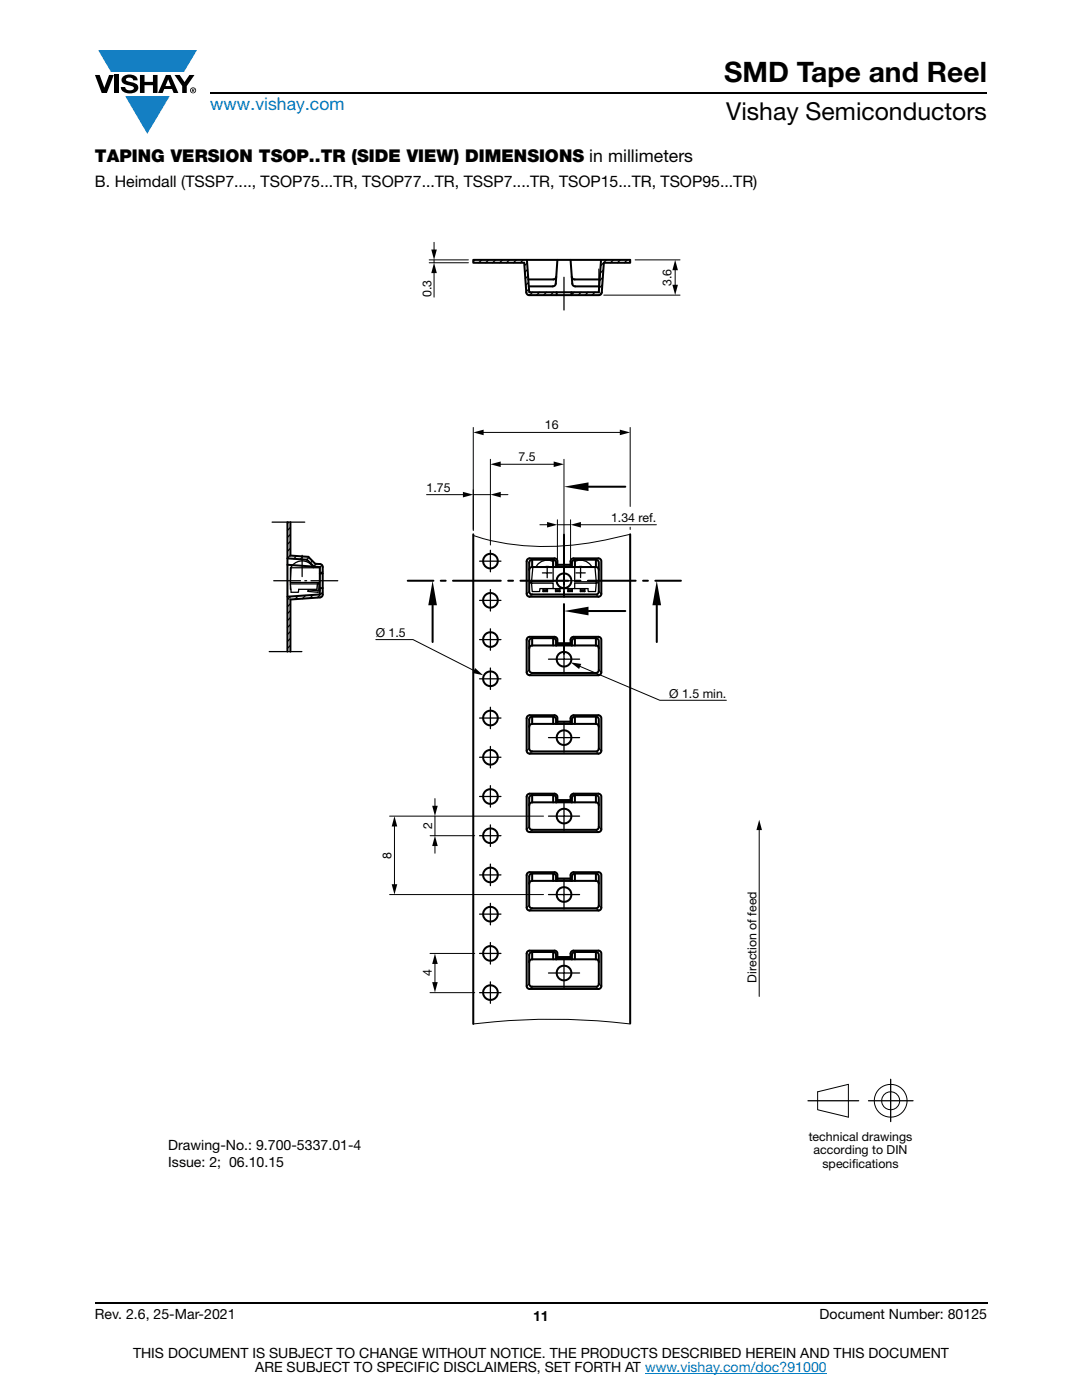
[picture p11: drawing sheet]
<svg xmlns="http://www.w3.org/2000/svg" width="216mm" height="279mm" viewBox="0 0 216 279" stroke-linecap="round" stroke-linejoin="round" font-family="sans-serif">
<g fill="#147fc3">
<path d="M19.6 10h19.7l-2.6 4.3h-1.1h-13.5z"/>
<path d="M25 19.2h8.9l-4.5 7.5z"/>
</g>
<g fill="#000">
<path d="M18.9 15h1l.9 2.5 1-2.5h.9l-1.4 3.6h-1zM22.9 15h.9v3.6h-.9zM24.6 15.3a2.1 2.1 0 0 1 2.8 .3l.1 .4h-.9a.79 .79 0 0 0-.7-.5 .79 .79 0 0 0-.8 .4l.3 .3 1 .2a1.08 1.08 0 0 1 1.2 1 1.08 1.08 0 0 1-1.1 1.2 1.73 1.73 0 0 1-2.4-1.2h.9a.96 .96 0 0 0 .8 .6 .96 .96 0 0 0 .9-.4 1.31 1.31 0 0 0-1.2-.6 1.03 1.03 0 0 1-1.1-.6 1.03 1.03 0 0 1 .2-1.1zM27.9 15h.9v1.3h1.7v-1.3h.9v3.6h-.9v-1.6h-1.7v1.6h-.9zM34.8 15h1.1l.9 1.4 1-1.4h1l-1.5 2.2v1.4h-.9v-1.4zM86.6 52.4l.6 2.1h-1.1zM86.1 49.8h1.1l-.6 2.1zM134.7 51.9l.6 2h-1.1zM134.2 56.8h1.1l-.6 2.1zM92.4 98.2l2 .5-2 .6zM94.4 86.3l2.1-.6v1.2zM97.8 92.7l2.1-.6v1.1z"/>
<path d="M97.9 98.7l2-.5v1.1zM110.5 92.1l2 .6-2 .5zM123.7 85.7l2 .6-2 .6zM109.2 104.2l2 .5-2 .6zM113.9 104.7l2-.5v1.1zM94.8 133.3l1.6 1.5-2.1-.5zM113.9 132.2l2.1 .3-.4 1zM78.2 176.5h1.1l-.6 2zM78.7 162.9l.6 2h-1.1zM86.8 166.8l.5 2h-1.1zM86.2 160.8h1.1l-.5 2.1zM151.5 163.6l.5 2.1h-1.1z"/>
<path d="M86.2 196h1.1l-.5 2.1zM86.8 190.3l.5 2.1h-1.1z"/>
<path d="M33.6 15.9l.5 1.3h-1.1zM33.1 15l-1.6 3.6h1l.3-.8h1.5l.3 .8h1l-1.6-3.6z"/>
<path d="M38.4 17.8h.2v.2h-.2zM38.3 17.7v.7h.1v-.3l.4 .3-.2-.3 .2-.2-.1-.2z"/>
<path d="M38.1 18a.46 .46 0 0 1 .9 0 .46 .46 0 0 1-.9 0zM37.9 18a.6 .6 0 0 0 1.2 0 .6 .6 0 0 0-1.2 0z"/>
</g>
<path d="M42 18.6h155M18.9 260h178.1" fill="none" stroke="#000" stroke-width=".36"/>
<path d="M128.7 274h36.3" fill="none" stroke="#007ec4" stroke-width=".2"/>
<g fill="none" stroke="#000" stroke-width=".4">
<path d="M94.4 51.9h31.3v.5h-5.2l-.4 6-.1 .3-.3 .2h-14.1l-.3-.1-.3-.4-.4-6h-10.2zM105.1 51.9l.5 6.4h13.9l.4-6.4M111 55.2l-.3 .5-.3 .1h-5M111.1 58.3v.6M111.2 51.9l-.3 4.7-.3 .4-.3 .2h-4.8M113.8 51.9l.4 4.7M114 58.3v.6M114.1 55.2l.2 .5 .4 .1h5M114.2 56.6l.1 .3 .5 .3h4.8M117.4 97.1h7.4M57.4 111.4l3.9 .3 1.3 1.4M57.4 112.7l6.4 .5v5.4l-6.4 .5"/>
<path d="M57.4 104.2v25.8M58 104.2l-.1 6.7 3.6 .2 1.4 1.4 1.1 .1 .3 .2 .1 5.8-.1 .4-.4 .2-5.9 .4v10.5M63.8 117.4h.6M63.8 114.4h.6M81.4 115.9h5.1M87.9 115.9h1M90.4 115.9h9.5M94.4 106.6v97.8M101.4 115.9h1M103.8 115.9h9.6M106.2 113.2l-.5 .2-.1 .3M106.2 113.2h12.7"/>
<path d="M106.2 111.7h4.2M106.2 111.7v1.5M110.4 111.7v1.5M110.4 111.7l.3 .1 .2 .3 .1 1.1 2.9-.1M111.2 112.7h2.7M111.2 113.1v-1.3l-.4-.3-5.1-.1-.5 .3-.1 .3v6.5l.1 .3 .5 .3h13.7l.5-.3 .1-.3v-6.5l-.2-.5-.4-.1-5.1 .1-.4 .3v1.3M112.5 106.7v10M112.5 118.1v1M114.7 111.7h4.2M114.7 111.7l-.3 .1-.2 .3-.1 1.1-.2-.1M114.7 111.7v1.5M114.9 115.9h.9"/>
<path d="M117.3 115.9h9.5M118.9 113.2l.3 .1 .3 .4M118.9 111.7v1.5M118.9 111.7l.3 .1 .3 .5v5.8l-.3 .4-.3 .1h-12.9l-.3-.2-.1-.3v-5.8l.2-.5 .4-.1M125.7 106.6v97.6M128.3 115.9h1M130.8 115.9h5.1M86.3 120.8v7.3M106.2 128.8l-.5 .3-.1 .3M106.2 128.8h12.7M106.2 127.4l-.5 .2-.1 .4v5.7l.1 .4 .5 .2h12.9l.3-.2 .1-.4v-5.7l-.1-.4-.5-.2M106.2 127.4h4.2"/>
<path d="M106.2 127.4v1.4M110.4 127.4v1.4M110.4 127.4l.3 .1 .2 .3 .1 1 2.9-.1M111.2 128.4h2.7M111.2 128.7v-1.2l-.4-.4h-5.1l-.4 .1-.2 .5v6.5l.1 .3 .5 .3h13.7l.5-.3 .1-.3v-6.5l-.2-.5-.4-.1h-5.1l-.4 .4v1.2M112.5 120.6v9.9M114.7 127.4h4.2M114.7 127.4l-.3 .1-.2 .3-.1 1-.2-.1M114.7 127.4v1.4M117.4 121.9h7.4M118.9 128.8l.5 .3 .1 .3M118.9 127.4v1.4"/>
<path d="M131 120.8v7.3M106.2 144.5l-.4 .1-.2 .5M106.2 144.5h12.7M106.2 158.7l-.5 .2-.1 .4v5.7l.1 .4 .5 .2h12.7l.3-.1 .3-.5v-5.7l-.1-.4-.5-.2M106.2 143l-.5 .3-.1 .3v5.8l.2 .5 .4 .1h12.7l.3-.1 .3-.5v-5.8l-.1-.3-.5-.3M106.2 158.7h4.2M106.2 143h4.2M106.2 143v1.5M106.2 158.7v1.4M110.4 143v1.5M110.4 158.7v1.4M110.4 158.7l.3 .1 .2 .3 .1 1h2.9"/>
<path d="M110.4 143l.3 .1 .2 .3 .1 1.1 2.9-.1M111.2 159.7h2.7M111.2 144h2.7M111.2 144.4v-1.2l-.4-.4-5.1-.1-.5 .3-.1 .3v6.5l.1 .4 .5 .2h13.7l.4-.1 .2-.5v-6.5l-.1-.3-.5-.3-5.1 .1-.4 .4v1.2M114.7 158.7h4.2M114.7 143h4.2M114.7 158.7l-.5 .2-.1 1.2h-.2M114.7 143l-.5 .3-.1 1.2-.2-.1M114.7 143v1.5M114.7 158.7v1.4M118.9 144.5l.3 .1 .3 .5M118.9 143v1.5"/>
<path d="M118.9 158.7v1.4M106.2 160.1l-.5 .3-.1 .3M106.2 175.8l-.5 .2-.1 .4M106.2 160.1h12.7M106.2 175.8h12.7M106.2 174.3h4.2M106.2 174.3v1.5M110.4 174.3v1.5M110.4 174.3l.3 .1 .2 .3 .1 1.1 2.9-.1M111.2 175.3h2.7M111.2 160.1v-1.3l-.4-.4h-5.1l-.5 .2-.1 .4v6.5l.1 .3 .5 .3h13.7l.5-.3 .1-.3v-6.5l-.2-.5-.4-.1h-5.1l-.4 .4v1.3M111.2 175.7v-1.2l-.4-.4h-5.1l-.5 .2-.1 .3v6.5l.1 .4 .5 .2h13.7l.5-.2 .1-.4v-6.5l-.2-.4-.4-.1h-5.1l-.4 .4v1.2"/>
<path d="M114.7 174.3h4.2M114.7 174.3l-.3 .1-.2 .3-.1 1.1-.2-.1M114.7 174.3v1.5M118.9 160.1l.5 .3 .1 .3M118.9 175.8l.5 .2 .1 .4M118.9 174.3v1.5M118.9 174.3l.5 .3 .1 .3v5.8l-.3 .5-.3 .1-12.9-.1-.3-.2-.1-.3v-5.8l.1-.3 .5-.3M106.2 191.4l-.5 .3-.1 .3M106.2 191.4h12.7M106.2 190l-.4 .1-.2 .5M106.2 190h4.2M106.2 190v1.4"/>
<path d="M110.4 190v1.4M110.4 190l.3 .1 .2 .3 .1 1h2.9M111.2 191h2.7M111.2 191.4v-1.3l-.4-.4h-5.1l-.5 .3-.1 .3v6.5l.1 .3 .5 .3h13.7l.5-.3 .1-.3v-6.5l-.2-.5-.4-.1h-5.1l-.4 .4v1.3M114.7 190h4.2M114.7 190l-.3 .1-.2 .3-.1 1h-.2M114.7 190v1.4M118.9 191.4l.5 .3 .1 .3M118.9 190v1.4M118.9 190l.3 .1 .3 .5v5.7l-.3 .5-.3 .1h-12.9l-.3-.2-.1-.4v-5.7"/>
<circle cx="97.9" cy="119.8" r="1.47"/>
<circle cx="97.9" cy="112" r="1.47"/>
<circle cx="112.5" cy="115.9" r="1.47"/>
<circle cx="97.9" cy="127.6" r="1.47"/>
<circle cx="97.9" cy="135.5" r="1.47"/>
<circle cx="112.5" cy="131.6" r="1.47"/>
<circle cx="97.9" cy="143.3" r="1.47"/>
<circle cx="97.9" cy="151.1" r="1.47"/>
<circle cx="97.9" cy="159" r="1.47"/>
<circle cx="112.5" cy="147.2" r="1.47"/>
<circle cx="97.9" cy="166.8" r="1.47"/>
<circle cx="97.9" cy="174.6" r="1.47"/>
<circle cx="112.5" cy="178.5" r="1.47"/>
<circle cx="112.5" cy="162.9" r="1.47"/>
<circle cx="97.9" cy="182.4" r="1.47"/>
<circle cx="97.9" cy="198.1" r="1.47"/>
<circle cx="97.9" cy="190.3" r="1.47"/>
<circle cx="112.5" cy="194.2" r="1.47"/>
</g>
<g fill="none" stroke="#000" stroke-width=".2">
<path d="M85.6 51.9h7.9M85.6 52.4h7.9M86.6 48.4v1.8M86.6 51.9v.5M86.6 54.1v5.2M119.5 53.7v4.6M120.5 58.9h15.2M126.7 51.9h9M134.7 53.6v3.6M85.1 98.7h7.6M94.4 85.3v20.6M94.4 98.7h3.5"/>
<path d="M96.1 86.3h28M97.9 91.7v17.1M99.5 92.7h11.4M99.5 98.7h1.9M112.5 91.7v20M125.7 85.3v15.8M62.2 113.2h1.6M105.6 118.1l-.5 .4M106.2 118.6l-.5 .5M107.7 104.7h1.8M111.2 103.7v7.9M111.2 104.7h2.7"/>
<path d="M113.9 103.7v7.9M115.5 104.7h15.5M118.9 118.6l.5 .5M119.5 118.1l.5 .4M125.7 106.6a60.8 60.8 0 0 1-22.9 2.1l-1.6-.2a38.3 38.3 0 0 1-6.8-1.6M125.7 105.2v.5M75 127.6h7.4l12.5 6.4M105.6 133.7l-.5 .5M106.2 134.3l-.5 .5M115.4 132.9l16.3 6.9h13.2M118.9 134.3l.5 .5M119.5 133.7l.5 .5"/>
<path d="M86.8 159.4v1.8M105.6 149.4l-.5 .4M106.2 150l-.5 .4M118.9 150l.5 .4M119.5 149.4l.5 .4M77.7 178.5h30.8M77.7 162.9h30.8M78.7 164.6v12.2M85.8 166.8h8.9M86.8 162.9v3.9M86.8 168.5v1.8M105.6 165l-.5 .5"/>
<path d="M106.2 165.6l-.5 .5M118.9 165.6l.5 .5M119.5 165l.5 .5M151.5 165.3v33.6M85.8 198.1h8.9M85.8 190.3h8.9M86.8 192v4.4M105.6 180.7l-.5 .4M105.6 196.3l-.5 .5M106.2 181.3l-.5 .4M106.2 196.9l-.5 .5M118.9 181.3l.5 .4"/>
<path d="M118.9 196.9l.5 .5M119.5 180.7l.5 .4M119.5 196.3l.5 .5M94.4 204.4a130.7 130.7 0 0 1 31.3 0M163.1 217.9l6.2-1.5v6.6l-6.2-1.5z"/>
<circle cx="177.7" cy="219.7" r="3.3"/>
<circle cx="177.7" cy="219.7" r="1.8"/>
</g>
<path d="M112.5 97.1l4.9-.8v1.7zM86.3 115.9l.9 4.9h-1.7zM131 115.9l.9 4.9h-1.7zM112.5 121.9l4.9-.8v1.7z" fill="#000"/>
<g fill="none" stroke="#000" stroke-width=".25">
<path d="M94.7 51.9l-.3 .3M96.1 51.9l-.6 .5M97.5 51.9l-.6 .5M98.9 51.9l-.6 .5M100.3 51.9l-.6 .5M101.6 51.9l-.5 .5M103 51.9l-.5 .5M104.4 51.9l-.6 .5M105.2 52.5l-.6 .5M105.3 53.8l-.6 .5M105.4 55.1l-.6 .5M105.5 56.4l-.6 .5"/>
<path d="M105.6 57.7l-.6 .5M106.3 58.3l-.6 .6M107.7 58.3l-.6 .6M109 58.3l-.5 .6M110.4 58.3l-.6 .6M112.5 55.3v6.6M114.6 58.3l-.6 .6M116 58.3l-.6 .6M117.3 58.3l-.6 .6M118.7 58.3l-.6 .6M120.1 58.4l-.6 .5M120.2 56.9l-.6 .6"/>
<path d="M120.3 55.4l-.7 .6M120.4 53.9l-.7 .6M121 51.9l-1.1 1.1M122.4 51.9l-.6 .5M123.8 51.9l-.6 .5M125.2 51.9l-.6 .5M54.3 104.2h6.5M54.6 115.9h5.4M57.6 104.2l-.2 .3M57.9 116.5l.1 1.1M57.9 116.2h5.6v.3h-5.6M57.9 116.2v.3"/>
<path d="M57.9 105.3l-.5 .6M57.9 106.7l-.5 .5M57.9 108l-.5 .6M57.9 109.4l-.5 .6M57.9 110.8l-.5 .6M58 119l-.6 .7M58.1 113.3h5.7v2.9h-.3M58.1 113.3h-.2v2.9M58.1 113.3l-.2 2.9M58.1 113.3a2.49 2.49 0 0 1 2.2-1.4 2.49 2.49 0 0 1 2.2 1.4M59.2 111l-.6 .5M59.5 118.9l-.6 .7"/>
<path d="M60.3 110.8v4.3M60.4 111.1l-.5 .5M60.8 115.9h.4M61 118.8l-.7 .7M61.6 111.3l-.4 .4M62.1 115.9h5.3M62.3 111.9l-.4 .5M62.5 118.7l-.7 .7M63.1 112.5l-.5 .6M63.5 116.3l.2 .3 .1 1.2-.1 .3-.3 .1-2-.2 .1-.3 2 .2-.2-1.4-.1 1.1h-3.6l-.1 .6h-1.4l-.2-1.7M63.8 117.4h.1M64.3 112.8l-.5 .4"/>
<path d="M64.4 118.2l-1.1 1.1M64.4 114l-.4 .4M95.7 119.8h4.3M95.7 112h4.3M97.9 109.8v4.3M97.9 117.7v4.2M105.9 116.1h.2v.3h-.2zM106.1 116.1v.3M106.1 116.4h4.3v1.1h-2.7v.6h-1.5zM106.3 113.2h2.4l.3-.2 1.4 .2v2.9h-4.3zM108.2 114.3h1v1M108.4 117.6h.8v.3"/>
<path d="M108.4 117.5v.6h.8v-.2h-.8M109.2 113.4v.9h1M109.2 117.5v.1M109.4 115.9h3.1v2.9M110.8 117.6h.9M110.8 117.5v.6h.9v-.2h-.9M111.7 117.5v.4M112.5 112v6.4M112.5 112.8v3.1h3.2M113.3 117.9h.9v.2M113.3 117.5v.1M113.3 117.9v.2h.9"/>
<path d="M114.2 117.6v.3M114.2 117.5v.1h-.9v.3M114.7 117.5v-1.1h4.3l-.2 1.7h-1.4l-.1-.6h-6.9M114.9 114.3h.9v1M115.8 117.6h.9v.3M115.8 117.9h.9v.2M115.8 117.5v.6h.9M115.8 113.4v.9h1M116.7 117.5v.1M118.1 113.2a2.54 2.54 0 0 0-3.4-1.1v4h4.3l-.3-2.9h-2.3l-.4-.2-.7 .2h-4.9v-1.1a2.54 2.54 0 0 0-3.5 1.1M119 116.1v.3M119 116.1h.2v.3h-.2z"/>
<path d="M53.7 130h6.5M57.9 120.5l-.5 .6M57.9 121.9l-.5 .6M57.9 123.3l-.5 .6M57.9 124.6l-.5 .6M57.9 126l-.5 .6M57.9 127.4l-.5 .6M57.9 128.8l-.5 .6M95.7 135.5h4.3M97.9 125.5v4.3M97.9 133.3v4.3M100 127.6h-4.3"/>
<path d="M109.4 131.6h3.1v2.9M112.5 128.5v3.1h3.2M95.7 151.1h4.3M95.7 159h4.3M97.9 141.1v4.3M97.9 149v4.2M97.9 156.8v4.3M100 143.3h-4.3M109.4 147.2h3.1v2.9M112.5 159.8v3.1h3.2M112.5 144.1v3.1h3.2M95.7 174.6h4.3"/>
<path d="M97.9 164.6v4.3M97.9 172.4v4.3M100 166.8h-4.3M109.4 162.9h3.1v2.9M109.4 178.5h3.1v2.9M112.5 175.4v3.1h3.2M95.7 198.1h4.3M97.9 180.3v4.3M97.9 188.1v4.3M97.9 195.9v4.3M100 190.3h-4.3M100 182.4h-4.3"/>
<path d="M109.4 194.2h3.1v2.9M112.5 191.1v3.1h3.2M161.2 219.7h10.1M173.3 219.7h8.9M177.7 215.4v8.4"/>
</g>
<text font-size="5.6" x="144.5" y="16.4">SMD Tape and Reel</text>
<text font-size="4.9" x="144.9" y="24">Vishay Semiconductors</text>
<text font-size="3.5" fill="#007ec4" x="42" y="21.9">www.vishay.com</text>
<text font-size="3.5" x="18.9" y="32.3">TAPING VERSION TSOP..TR (SIDE VIEW) DIMENSIONS in millimeters</text>
<text font-size="3.2" x="18.9" y="37.4">B. Heimdall (TSSP7...., TSOP75...TR, TSOP77...TR, TSSP7....TR, TSOP15...TR, TSOP95...TR)</text>
<g font-size="2.8">
<text x="33.6" y="229.4">Drawing-No.: 9.700-5337.01-4</text>
<text x="33.6" y="232.9">Issue: 2; 06.10.15</text>
<text x="18.9" y="263.3">Rev. 2.6, 25-Mar-2021</text>
<text x="106.4" y="263.6">11</text>
<text x="163.6" y="263.3">Document Number: 80125</text>
<text x="26.5" y="271">THIS DOCUMENT IS SUBJECT TO CHANGE WITHOUT NOTICE. THE PRODUCTS DESCRIBED HEREIN AND THIS DOCUMENT</text>
<text x="50.9" y="273.8">ARE SUBJECT TO SPECIFIC DISCLAIMERS, SET FORTH AT www.vishay.com/doc?91000</text>
</g>
<g font-size="2.5">
<text x="86.1" y="59.3" transform="rotate(-90 86.1 59.3)">0.3</text>
<text x="134" y="57.1" transform="rotate(-90 134 57.1)">3.6</text>
<text x="108.7" y="85.7">16</text>
<text x="103.5" y="92">7.5</text>
<text x="85.1" y="98.1">1.75</text>
<text x="121.9" y="104.1">1.34 ref.</text>
<text x="75" y="127">Ø 1.5</text>
<text x="133.5" y="139.2">Ø 1.5 min.</text>
<text x="86.2" y="165.5" transform="rotate(-90 86.2 165.5)">2</text>
<text x="78.1" y="171.4" transform="rotate(-90 78.1 171.4)">8</text>
<text x="86.2" y="194.9" transform="rotate(-90 86.2 194.9)">4</text>
<text x="151" y="196.1" transform="rotate(-90 151 196.1)">Direction of feed</text>
<text x="161.4" y="227.7">technical drawings</text>
<text x="162.3" y="230.4">according to DIN</text>
<text x="164.1" y="233">specif</text>
<text x="170" y="233">ications</text>
</g>
</svg>
